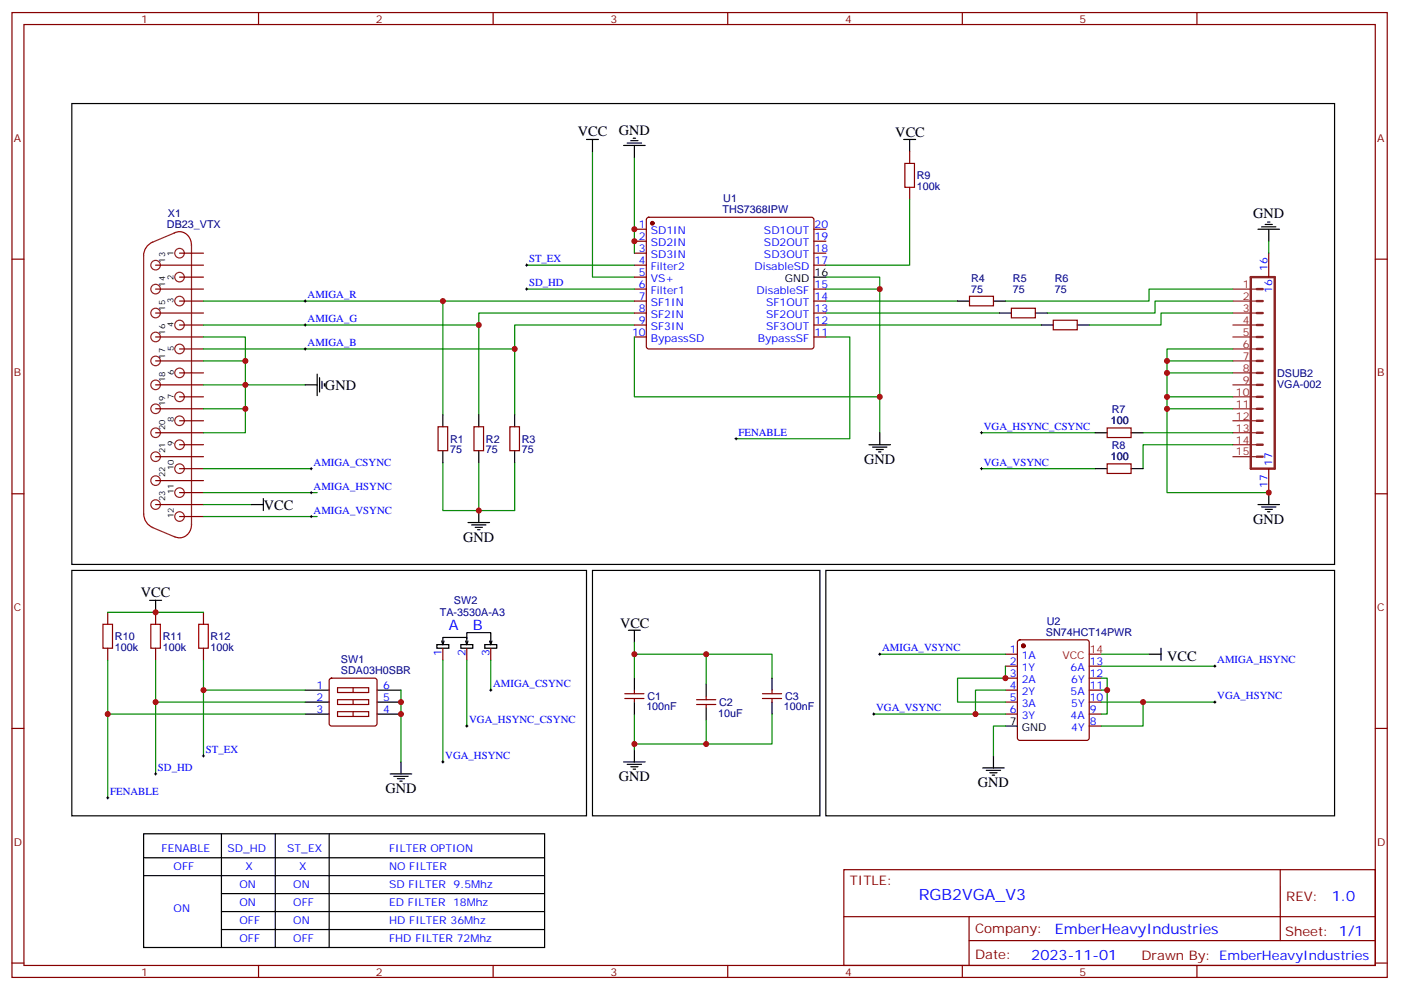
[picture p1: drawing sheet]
<svg xmlns="http://www.w3.org/2000/svg" width="413mm" height="292mm" viewBox="0 0 413 292" stroke-linecap="round" stroke-linejoin="round" font-family="sans-serif">
<g fill="none" stroke="#870000" stroke-width=".35">
<path d="M3.5 3.7h405.4v284.3h-405.4zM7.1 7.2h398.2v277.3h-398.2zM76.2 3.7v3.5M145.3 3.7v3.5M214.5 3.7v3.5M283.6 3.7v3.5M352.8 3.7v3.5M268.1 44.6v3.6M268.1 55.2v3.5M3.5 76.4h3.6M45.9 78.1h14.1M52.9 74.6h7.1"/>
<path d="M187 74.6h3.5M187 78.1h3.5M187 67.6h3.5M187 71.1h3.5M190.7 64.2l.5-.2h48l.5 .2 .2 .5v37.4l-.2 .5-.5 .2h-48l-.5-.2-.2-.5v-37.4zM239.9 74.6h3.5M239.9 78.1h3.5M239.9 67.6h3.5M239.9 71.1h3.5M373.9 74.6v7.1M405.3 76.4h3.6M45.9 85.2h14.1"/>
<path d="M45.9 92.3h14.1M45.9 99.3h14.1M52.9 81.7h7.1M52.9 88.7h7.1M52.9 95.8h7.1M187 81.7h3.5M187 88.7h3.5M187 95.8h3.5M187 85.2h3.5M187 92.3h3.5M187 99.3h3.5M239.9 88.7h3.5"/>
<path d="M239.9 95.8h3.5M239.9 85.2h3.5M239.9 92.3h3.5M239.9 99.3h3.5M285.8 87.3h7v2.8h-7zM298.1 90.8h7.1v2.9h-7.1zM310.4 94.4h7.1v2.8h-7.1zM45.9 106.4h14.1M45.9 113.4h14.1M52.9 102.8h7.1M52.9 109.9h7.1M52.9 116.9h7.1"/>
<path d="M45.9 120.5h14.1M45.9 127.5h14.1M45.9 134.6h14.1M52.9 124h7.1M52.9 131.1h7.1M52.9 138.1h7.1M129.1 125.8h2.8v7h-2.8zM139.7 125.8h2.8v7h-2.8zM150.3 125.8h2.8v7h-2.8zM326.3 126.1h7.1v2.8h-7.1zM326.3 136.7h7.1v2.8h-7.1zM373.9 138.1v7.1"/>
<path d="M3.5 145.5h3.6M45.9 141.6h14.1M45.9 148.7h14.1M52.9 145.2h7.1M52.9 152.2h7.1M405.3 145.5h3.6M31.7 180.4v3.6M31.7 191v3.6M45.9 180.4v3.6M45.9 191v3.6M60 180.4v3.6M60 191v3.6"/>
<path d="M130.5 191v3.6M137.6 191v3.6M144.6 191v3.6M296.3 192.8h3.6M296.3 196.3h3.6M296.3 199.8h3.6M300.1 188.8l.5-.2h19.7l.5 .2 .2 .5v28.2l-.2 .5-.5 .2h-19.7l-.5-.2-.2-.5v-28.2zM321 196.3h3.6M321 199.8h3.6M3.5 214.7h3.6M97.2 200.1l.5-.3h12.7l.5 .3 .2 .5v12.7l-.2 .5-.5 .2h-12.7l-.5-.3-.2-.4v-12.7zM99.5 206.2h9.2v1.4h-9.2z"/>
<path d="M99.5 202.7h9.2v1.4h-9.2zM99.5 209.7h9.2v1.4h-9.2zM104.1 202.7v1.4M104.1 206.2v1.4M104.1 209.7v1.4M184.1 205.8h5.7M184.1 204.4h5.7M187 203.4v1M187 205.8v1.1M205.3 207.6h5.7M205.3 206.2h5.7M208.1 205.1v1.1"/>
<path d="M208.1 207.6v1.1M224.7 205.8h5.7M224.7 204.4h5.7M227.5 203.4v1M227.5 205.8v1.1M296.3 203.4h3.6M296.3 206.9h3.6M296.3 210.4h3.6M321 203.4h3.6M321 206.9h3.6M321 210.4h3.6M321 214h3.6"/>
<path d="M405.3 214.7h3.6M248.7 256.3h156.6v28.2h-156.6zM377.3 256.3v20.9M248.7 270.1h156.5M285.6 277.2h119.6M285.6 270.1v14.2M3.5 283.8h3.6M76.2 284.5v3.5M145.3 284.5v3.5M214.5 284.5v3.5M283.6 284.5v3.5M352.8 284.5v3.5"/>
<path d="M405.3 283.8h3.6"/>
</g>
<path d="M45.1 71.3a4.4 4.4 0 0 0-2.8 4.1M51.3 68.7a3.5 3.5 0 0 1 3.7 .3 3.5 3.5 0 0 1 1.4 3.4M42.4 151.4a4.4 4.4 0 0 0 2.7 4.1M56.4 154.4a3.6 3.6 0 0 1-5.1 3.7" fill="none" stroke="#900" stroke-width=".35"/>
<g fill="none" stroke="#8c2424" stroke-width=".35">
<path d="M42.3 75.3v76.2M51.5 68.6l-6.7 2.8M56.4 72.1v82.6M363.4 85.2h7M363.4 88.7h7M363.4 92.3h7M363.4 95.8h7M363.4 99.3h7M363.4 102.8h7M363.4 106.4h7M363.4 109.9h7M363.4 113.4h7"/>
<path d="M363.4 116.9h7M363.4 120.5h7M363.4 124h7M363.4 127.5h7M363.4 131.1h7M363.4 134.6h7M44.8 155.4l6.7 2.8"/>
<circle cx="45.9" cy="78.1" r="1.41"/>
<circle cx="52.9" cy="74.6" r="1.41"/>
<circle cx="45.9" cy="99.3" r="1.41"/>
<circle cx="45.9" cy="85.2" r="1.41"/>
<circle cx="45.9" cy="92.3" r="1.41"/>
<circle cx="52.9" cy="95.8" r="1.41"/>
<circle cx="52.9" cy="81.7" r="1.41"/>
<circle cx="52.9" cy="88.7" r="1.41"/>
<circle cx="45.9" cy="106.4" r="1.41"/>
<circle cx="45.9" cy="113.4" r="1.41"/>
<circle cx="52.9" cy="109.9" r="1.41"/>
<circle cx="52.9" cy="102.8" r="1.41"/>
<circle cx="52.9" cy="116.9" r="1.41"/>
<circle cx="45.9" cy="127.5" r="1.41"/>
<circle cx="45.9" cy="120.5" r="1.41"/>
<circle cx="45.9" cy="134.6" r="1.41"/>
<circle cx="52.9" cy="131.1" r="1.41"/>
<circle cx="52.9" cy="124" r="1.41"/>
<circle cx="52.9" cy="138.1" r="1.41"/>
<circle cx="45.9" cy="141.6" r="1.41"/>
<circle cx="45.9" cy="148.7" r="1.41"/>
<circle cx="52.9" cy="152.2" r="1.41"/>
<circle cx="52.9" cy="145.2" r="1.41"/>
</g>
<g fill="none" stroke="#008700" stroke-width=".35">
<path d="M174.6 44.6v37.1h12.4M187 46.4v28.2M268.1 58.7v19.4h-24.7M155.2 78.1h31.8M373.9 71.1v3.5M60 88.7h127M60 99.3h12.3v7.1M130.5 88.7v33.5M141.1 95.8v26.4M155.2 85.2h31.8M187 92.3h-45.9v3.5h-81.1M187 95.8h-35.3v7h-91.7"/>
<path d="M187 99.3v17.6h72.3M243.4 85.2h15.9v42.3M243.4 81.7h15.9v3.5M243.4 99.3h7.1v30h-33.5M243.4 88.7h38.8M243.4 92.3h51.2M243.4 95.8h63.5M363.4 85.2h-24.7v3.5h-42.4M363.4 88.7h-23v3.6h-31.7M363.4 92.3h-21.2v3.5h-21.2M60 106.4h12.3v7h-12.3M90 113.4h-17.7v7.1h-12.3"/>
<path d="M151.7 102.8v19.4M344 106.4v3.5h19.4M344 109.9v7h19.4M344 116.9v3.6h19.4M363.4 102.8h-19.4v3.6h19.4M60 138.1h31.7M72.3 120.5v7h-12.3M130.5 136.3v14.2h21.2v-14.2M141.1 136.3v14.2M289.3 127.5h33.5M289.3 138.1h33.5M336.9 127.5h26.5"/>
<path d="M344 120.5v24.7h29.9M363.4 131.1h-26.5v7M60 145.2h33.5M60 152.2h33.5M60 148.7h14.1M31.7 194.6v15.8h58.3M31.7 180.4h28.3M45.9 194.6v12.3h44.1M60 194.6v8.8h30M130.5 194.6v29.9M137.6 194.6v19.4M144.6 194.6v8.8"/>
<path d="M187 192.8h21.1v8.8M187 189.3v10.5M208.1 192.8h19.4v7M259.3 192.8h37M296.3 196.3v3.5h-14.1v7.1h14.1M324.6 199.8h1.7v3.6h-1.7M324.6 192.8h14.1M324.6 196.3h33.5M31.7 210.4v24.7M45.9 206.9v21.2M60 203.4v19.4M118.2 203.4v21.1"/>
<path d="M187 210.4v10.6M208.1 212.2v7.1h-21.1M227.5 210.4v8.9h-19.4M257.5 210.4h30M296.3 203.4h-8.8v7h8.8M296.3 214h-3.5v8.8M324.6 206.9h33.5M326.3 203.4v7h-1.7M336.9 206.9v7.1h-12.3"/>
</g>
<g fill="none" stroke="#000" stroke-width=".29">
<path d="M154.9 78.1h.7M155.2 77.8v.7M89.6 88.7h.7M89.6 95.8h.7M90 88.4v.7M90 95.4v.7M154.9 85.2h.7M155.2 84.8v.7M89.6 102.8h.7M90 102.5v.7M91.4 138.1h.7M91.7 137.8v.7"/>
<path d="M216.6 129.3h.7M217 128.9v.7M288.9 127.5h.7M288.9 138.1h.7M289.3 127.2v.7M289.3 137.8v.7M91.4 145.2h.7M91.4 152.2h.7M91.7 144.8v.7M91.7 151.9v.7M258.9 192.8h.7M259.3 192.4v.7"/>
<path d="M357.7 196.3h.7M358.1 196v.7M137.2 214h.7M137.6 213.6v.7M144.3 203.4h.7M144.6 203v.7M257.2 210.4h.7M257.5 210.1v.7M357.7 206.9h.7M358.1 206.6v.7M31.4 235.1h.7M31.7 234.8v.7"/>
<path d="M45.5 228.1h.7M45.9 227.7v.7M59.6 222.8h.7M60 222.4v.7M130.2 224.5h.7M130.5 224.2v.7"/>
</g>
<g fill="none" stroke="#000" stroke-width=".35">
<path d="M21.2 30.5h372.1v135.8h-372.1zM172.9 41.1h3.5M174.6 41.1v3.5M183.8 42.9h6.3M184.9 42.2h4.2M185.9 41.5h2.1M186.6 40.7h.7M187 42.9v3.5M266.3 41.1h3.6M268.1 41.1v3.5M370.8 67.6h6.3M371.8 66.9h4.3"/>
<path d="M372.9 66.1h2.1M373.6 65.4h.7M373.9 67.6v3.5M239.9 81.7h3.5M282.2 88.7h3.6M292.8 88.7h3.5M294.6 92.3h3.5M305.2 92.3h3.5M306.9 95.8h3.5M317.5 95.8h3.5M90 113.4h3.5M93.5 110.2v6.4"/>
<path d="M94.2 111.3v4.2M94.9 112.4v2.1M95.6 113.1v.7M130.5 122.2v3.6M130.5 132.8v3.5M141.1 122.2v3.6M141.1 132.8v3.5M151.7 122.2v3.6M151.7 132.8v3.5M256.1 131.1h6.4M257.2 131.8h4.2M258.2 132.5h2.1"/>
<path d="M258.9 133.2h.7M259.3 127.5v3.6M322.8 127.5h3.5M322.8 138.1h3.5M333.4 127.5h3.5M333.4 138.1h3.5M74.1 148.7h3.5M77.6 146.9v3.6M137.9 154h6.4M139 154.7h4.2M140.1 155.4h2.1M140.8 156.1h.7"/>
<path d="M141.1 150.5v3.5M370.8 148.7h6.3M371.8 149.4h4.3M372.9 150.1h2.1M373.6 150.8h.7M373.9 145.2v3.5M21.2 168.1h151.7v72.3h-151.7zM44.1 176.9h3.5M45.9 176.9v3.5M174.6 168.1h67.1v72.3h-67.1zM243.4 168.1h149.9v72.3h-149.9zM128.8 190h3.5v1h-3.5z"/>
<path d="M130.2 188.9l.3 1.1M130.5 190v-2.1h7.1v2.1M130.9 188.9l-.4 1.1M135.8 190h3.5v1h-3.5zM137.2 188.9l.4 1.1M137.6 188.2v-1.8h7v3.6M137.9 188.9l-.3 1.1M142.9 190h3.5v1h-3.5zM144.3 188.9l.3 1.1M145 188.9l-.4 1.1M185.2 185.7h3.5M187 185.7v3.6"/>
<path d="M187 199.8v3.6M227.5 199.8v3.6M338.7 192.8h3.5M342.2 191v3.6M90 203.4h7M90 206.9h7M90 210.4h7M111.1 203.4h7.1M111.1 206.9h7.1M111.1 210.4h7.1M187 206.9v3.5M208.1 201.6v3.5"/>
<path d="M208.1 208.7v3.5M227.5 206.9v3.5M296.3 214h3.6M115 228.1h6.4M116.1 228.8h4.2M117.1 229.5h2.1M117.8 230.2h.7M118.2 224.5v3.6M183.8 224.5h6.3M184.9 225.2h4.2M185.9 226h2.1M186.6 226.7h.7"/>
<path d="M187 221v3.5M289.6 226.3h6.4M290.7 227h4.2M291.7 227.7h2.2M292.5 228.4h.7M292.8 222.8v3.5M42.3 245.7h118.2v33.5h-118.2zM42.3 252.8h118.2M42.3 258.1h118.2M65.3 245.7v33.5M81.1 245.7v33.5M97 245.7v33.5"/>
<path d="M65.3 263.3h95.2M65.3 268.6h95.2M65.3 273.9h95.2"/>
</g>
<g fill="#870000" stroke="#870000" stroke-width=".35">
<circle cx="301.6" cy="190.3" r=".53"/>
<circle cx="192.3" cy="65.8" r=".53"/>
</g>
<path d="M321 192.8h3.6" fill="none" stroke="#f00" stroke-width=".35"/>
<g fill="none" stroke="#8c2424" stroke-width=".71">
<path d="M368.7 81.7h7v56.4h-7zM370.4 92.3h1.8M370.4 88.7h1.8M370.4 85.2h1.8M370.4 99.3h1.8M370.4 95.8h1.8M370.4 109.9h1.8M370.4 106.4h1.8M370.4 102.8h1.8M370.4 116.9h1.8M370.4 113.4h1.8M370.4 127.5h1.8"/>
<path d="M370.4 124h1.8M370.4 120.5h1.8M370.4 134.6h1.8M370.4 131.1h1.8"/>
</g>
<path d="M266.7 48.2h2.8v7h-2.8zM30.3 184h2.9v7h-2.9zM44.4 184h2.9v7h-2.9zM58.6 184h2.8v7h-2.8z" fill="none" stroke="#a10000" stroke-width=".35"/>
<g fill="#c00">
<circle cx="72.3" cy="113.4" r=".88"/>
<circle cx="72.3" cy="120.5" r=".88"/>
<circle cx="187" cy="192.8" r=".88"/>
<circle cx="187" cy="219.3" r=".88"/>
<circle cx="208.1" cy="219.3" r=".88"/>
<circle cx="208.1" cy="192.8" r=".88"/>
<circle cx="141.1" cy="95.8" r=".88"/>
<circle cx="296.3" cy="199.8" r=".88"/>
<circle cx="326.3" cy="203.4" r=".88"/>
<circle cx="336.9" cy="206.9" r=".88"/>
<circle cx="130.5" cy="88.7" r=".88"/>
<circle cx="151.7" cy="102.8" r=".88"/>
<circle cx="344" cy="106.4" r=".88"/>
<circle cx="344" cy="109.9" r=".88"/>
<circle cx="344" cy="116.9" r=".88"/>
<circle cx="373.9" cy="145.2" r=".88"/>
<circle cx="344" cy="120.5" r=".88"/>
<circle cx="72.3" cy="106.4" r=".88"/>
<circle cx="287.5" cy="210.4" r=".88"/>
<circle cx="259.3" cy="85.2" r=".88"/>
<circle cx="259.3" cy="116.9" r=".88"/>
<circle cx="187" cy="71.1" r=".88"/>
<circle cx="187" cy="67.6" r=".88"/>
<circle cx="45.9" cy="180.4" r=".88"/>
<circle cx="118.2" cy="206.9" r=".88"/>
<circle cx="118.2" cy="210.4" r=".88"/>
<circle cx="31.8" cy="210.4" r=".88"/>
<circle cx="45.9" cy="206.9" r=".88"/>
<circle cx="60" cy="203.4" r=".88"/>
<circle cx="141.1" cy="150.5" r=".88"/>
</g>
<text font-size="4.6" fill="#00f" x="270.8" y="265.3">RGB2VGA_V3</text>
<g font-size="4.2">
<text x="170.3" y="40">VCC</text>
<text x="182.4" y="39.7">GND</text>
<text x="263.9" y="40.4">VCC</text>
<text x="369.4" y="64.2">GND</text>
<text x="95.8" y="114.9">GND</text>
<text x="254.7" y="136.7">GND</text>
<text x="77.8" y="150.2">VCC</text>
<text x="369.4" y="154.3">GND</text>
<text x="136.5" y="159.6">GND</text>
<text x="41.5" y="175.9">VCC</text>
<text x="182.7" y="185">VCC</text>
<text x="344" y="194.7">VCC</text>
<text x="113.6" y="233.7">GND</text>
<text x="182.4" y="230.2">GND</text>
<text x="288.2" y="232">GND</text>
</g>
<g font-size="4.2" fill="#00f">
<text x="132.3" y="185.7">A</text>
<text x="139.3" y="185.7">B</text>
<text x="392.5" y="265.6">1.0</text>
<text x="310.9" y="275.1">EmberHeavyIndustries</text>
<text x="304" y="282.9">2023-11-01</text>
</g>
<g font-size="3.9" fill="#800">
<text x="250.5" y="260.9">TITLE:</text>
<text x="379.1" y="265.6">REV:</text>
<text x="287.4" y="275.1">Company:</text>
<text x="378.7" y="275.7">Sheet: 1/1</text>
<text x="287.4" y="282.8">Date:</text>
<text x="336.4" y="282.8">Drawn By: EmberHeavyIndustries</text>
</g>
<g font-size="3.2" fill="#800">
<text x="41.6" y="6.7">1</text>
<text x="110.8" y="6.7">2</text>
<text x="179.9" y="6.7">3</text>
<text x="249.1" y="6.7">4</text>
<text x="318.2" y="6.7">5</text>
<text x="4.1" y="41.8">A</text>
<text x="405.9" y="41.8">A</text>
<text x="4.1" y="110.9">B</text>
<text x="405.9" y="110.9">B</text>
<text x="4.1" y="180.1">C</text>
<text x="405.9" y="180.1">C</text>
<text x="4.1" y="249.2">D</text>
<text x="405.9" y="249.2">D</text>
<text x="41.6" y="287.5">1</text>
<text x="110.8" y="287.5">2</text>
<text x="179.9" y="287.5">3</text>
<text x="249.1" y="287.5">4</text>
<text x="318.2" y="287.5">5</text>
</g>
<g font-size="3.2" fill="#000080">
<text x="270.2" y="52.8">R9</text>
<text x="213.2" y="59.6">U1</text>
<text x="270.2" y="56">100k</text>
<text x="49.5" y="63.9">X1</text>
<text x="212.9" y="62.9">THS7368IPW</text>
<text x="49.2" y="67.2">DB23_VTX</text>
<text x="286.2" y="83.2">R4</text>
<text x="298.6" y="83.2">R5</text>
<text x="310.9" y="83.2">R6</text>
<text x="286.2" y="86.3">75</text>
<text x="298.6" y="86.3">75</text>
<text x="310.9" y="86.3">75</text>
<text x="376.4" y="111">DSUB2</text>
<text x="376.4" y="114.2">VGA-002</text>
<text x="327.5" y="125.1">100</text>
<text x="327.7" y="121.8">R7</text>
<text x="132.6" y="130.4">R1</text>
<text x="143.2" y="130.4">R2</text>
<text x="153.8" y="130.4">R3</text>
<text x="132.6" y="133.6">75</text>
<text x="143.2" y="133.6">75</text>
<text x="153.8" y="133.6">75</text>
<text x="327.5" y="135.6">100</text>
<text x="327.7" y="132.4">R8</text>
<text x="133.8" y="178.1">SW2</text>
<text x="129.6" y="181.6">TA-3530A-A3</text>
<text x="308.6" y="184.2">U2</text>
<text x="33.9" y="191.8">100k</text>
<text x="33.9" y="188.6">R10</text>
<text x="48" y="191.8">100k</text>
<text x="48" y="188.6">R11</text>
<text x="62.1" y="191.8">100k</text>
<text x="62.1" y="188.6">R12</text>
<text x="308.3" y="187.5">SN74HCT14PWR</text>
<text x="100.5" y="195.4">SW1</text>
<text x="100.5" y="198.6">SDA03H0SBR</text>
<text x="190.5" y="209.4">100nF</text>
<text x="190.9" y="206.2">C1</text>
<text x="211.9" y="208">C2</text>
<text x="231.1" y="209.4">100nF</text>
<text x="231.4" y="206.2">C3</text>
<text x="211.7" y="211.3">10uF</text>
</g>
<g font-size="3.2" fill="#00f">
<text x="188.3" y="67.2">1</text>
<text x="188.3" y="70.7">2</text>
<text x="191.8" y="69">SD1IN</text>
<text x="225.2" y="69">SD1OUT</text>
<text x="240.1" y="70.7">19</text>
<text x="240.1" y="67.2">20</text>
<text x="155.9" y="77.3">ST_EX</text>
<text x="188.3" y="74.3">3</text>
<text x="188.3" y="77.8">4</text>
<text x="191.8" y="72.5">SD2IN</text>
<text x="191.8" y="76">SD3IN</text>
<text x="225.2" y="76">SD3OUT</text>
<text x="225.2" y="72.5">SD2OUT</text>
<text x="240.1" y="77.8">17</text>
<text x="240.1" y="74.3">18</text>
<text x="188.3" y="81.3">5</text>
<text x="191.8" y="79.6">Filter2</text>
<text x="191.8" y="83.1">VS+</text>
<text x="222.4" y="79.6">DisableSD</text>
<text x="373.6" y="79.9" transform="rotate(-90 373.6 79.9)">16</text>
<text x="90.7" y="87.8">AMIGA_R</text>
<text x="155.9" y="84.3">SD_HD</text>
<text x="188.3" y="84.8">6</text>
<text x="188.3" y="88.4">7</text>
<text x="191.8" y="86.6">Filter1</text>
<text x="223" y="86.6">DisableSF</text>
<text x="240.1" y="88.4">14</text>
<text x="240.1" y="84.8">15</text>
<text x="375" y="86.4" transform="rotate(-90 375 86.4)">16</text>
<text x="90.7" y="94.9">AMIGA_G</text>
<text x="188.3" y="91.9">8</text>
<text x="188.3" y="95.4">9</text>
<text x="191.8" y="90.1">SF1IN</text>
<text x="191.8" y="93.7">SF2IN</text>
<text x="225.8" y="93.7">SF2OUT</text>
<text x="225.8" y="90.1">SF1OUT</text>
<text x="240.1" y="95.4">12</text>
<text x="240.1" y="91.9">13</text>
<text x="90.7" y="102">AMIGA_B</text>
<text x="186.3" y="99">10</text>
<text x="191.8" y="97.2">SF3IN</text>
<text x="191.8" y="100.7">BypassSD</text>
<text x="223.4" y="100.7">BypassSF</text>
<text x="225.8" y="97.2">SF3OUT</text>
<text x="240.1" y="99">11</text>
<text x="217.7" y="128.4">FENABLE</text>
<text x="290" y="126.6">VGA_HSYNC_CSYNC</text>
<text x="92.4" y="137.2">AMIGA_CSYNC</text>
<text x="290" y="137.2">VGA_VSYNC</text>
<text x="375" y="137.4" transform="rotate(-90 375 137.4)">17</text>
<text x="373.6" y="143.9" transform="rotate(-90 373.6 143.9)">17</text>
<text x="92.4" y="144.3">AMIGA_HSYNC</text>
<text x="92.4" y="151.3">AMIGA_VSYNC</text>
<text x="260" y="191.9">AMIGA_VSYNC</text>
<text x="130.2" y="193.2" transform="rotate(-90 130.2 193.2)">1</text>
<text x="137.2" y="193.2" transform="rotate(-90 137.2 193.2)">2</text>
<text x="144.3" y="193.2" transform="rotate(-90 144.3 193.2)">3</text>
<text x="297.7" y="192.4">1</text>
<text x="297.7" y="196">2</text>
<text x="301.2" y="194.2">1A</text>
<text x="301.2" y="197.7">1Y</text>
<text x="315.5" y="197.7">6A</text>
<text x="321.2" y="196">13</text>
<text x="358.8" y="195.4">AMIGA_HSYNC</text>
<text x="93.2" y="203">1</text>
<text x="112.9" y="203">6</text>
<text x="145.3" y="202.5">AMIGA_CSYNC</text>
<text x="297.7" y="199.5">3</text>
<text x="297.7" y="203">4</text>
<text x="301.2" y="201.3">2A</text>
<text x="315.8" y="201.3">6Y</text>
<text x="321.2" y="203">11</text>
<text x="321.2" y="199.5">12</text>
<text x="93.2" y="206.6">2</text>
<text x="112.9" y="206.6">5</text>
<text x="258.2" y="209.6">VGA_VSYNC</text>
<text x="297.7" y="206.6">5</text>
<text x="301.2" y="204.8">2Y</text>
<text x="301.2" y="208.3">3A</text>
<text x="315.5" y="204.8">5A</text>
<text x="315.8" y="208.3">5Y</text>
<text x="321.2" y="206.6">10</text>
<text x="358.8" y="206">VGA_HSYNC</text>
<text x="93.2" y="210.1">3</text>
<text x="112.9" y="210.1">4</text>
<text x="138.3" y="213.1">VGA_HSYNC_CSYNC</text>
<text x="297.7" y="210.1">6</text>
<text x="301.2" y="211.8">3Y</text>
<text x="315.5" y="211.8">4A</text>
<text x="315.8" y="215.4">4Y</text>
<text x="321.2" y="213.6">8</text>
<text x="321.2" y="210.1">9</text>
<text x="60.7" y="221.9">ST_EX</text>
<text x="46.6" y="227.2">SD_HD</text>
<text x="131.2" y="223.7">VGA_HSYNC</text>
<text x="32.5" y="234.2">FENABLE</text>
<text x="47.6" y="251">FENABLE</text>
<text x="67" y="251">SD_HD</text>
<text x="84.7" y="251">ST_EX</text>
<text x="114.7" y="251">FILTER OPTION</text>
<text x="51.2" y="256.3">OFF</text>
<text x="72.3" y="256.3">X</text>
<text x="88.2" y="256.3">X</text>
<text x="114.7" y="256.3">NO FILTER</text>
<text x="70.6" y="261.6">ON</text>
<text x="86.4" y="261.6">ON</text>
<text x="114.7" y="261.6">SD FILTER</text>
<text x="133.7" y="261.6">9.5Mhz</text>
<text x="51.2" y="268.6">ON</text>
<text x="70.6" y="266.9">ON</text>
<text x="86.4" y="266.9">OFF</text>
<text x="114.7" y="266.9">ED FILTER</text>
<text x="133.5" y="266.9">18Mhz</text>
<text x="70.6" y="272.2">OFF</text>
<text x="86.4" y="272.2">ON</text>
<text x="114.7" y="272.2">HD FILTER 36Mhz</text>
<text x="70.6" y="277.5">OFF</text>
<text x="86.4" y="277.5">OFF</text>
<text x="114.7" y="277.5">FHD FILTER 72Mhz</text>
</g>
<g font-size="3.2">
<text x="231.3" y="83.1">GND</text>
<text x="240.1" y="81.3">16</text>
<text x="297.7" y="213.6">7</text>
<text x="301.2" y="215.4">GND</text>
</g>
<g font-size="3.2" fill="#8d2323">
<text x="366.3" y="84.8">1</text>
<text x="366.3" y="88.4">2</text>
<text x="366.3" y="91.9">3</text>
<text x="366.3" y="95.4">4</text>
<text x="366.3" y="99">5</text>
<text x="366.3" y="102.5">6</text>
<text x="366.3" y="106">7</text>
<text x="366.3" y="109.5">8</text>
<text x="366.3" y="113.1">9</text>
<text x="364.3" y="116.6">10</text>
<text x="364.3" y="120.1">11</text>
<text x="364.3" y="123.6">12</text>
<text x="364.3" y="127.2">13</text>
<text x="364.3" y="130.7">14</text>
<text x="364.3" y="134.2">15</text>
</g>
<g font-size="3.2" fill="#f00">
<text x="313.1" y="194.2">VCC</text>
<text x="321.2" y="192.4">14</text>
</g>
<g font-size="2.5">
<text x="48.7" y="77.4" transform="rotate(-90 48.7 77.4)">13</text>
<text x="51.2" y="75.3" transform="rotate(-90 51.2 75.3)">1</text>
<text x="51.2" y="82.4" transform="rotate(-90 51.2 82.4)">2</text>
<text x="48.7" y="84.5" transform="rotate(-90 48.7 84.5)">14</text>
<text x="51.2" y="89.4" transform="rotate(-90 51.2 89.4)">3</text>
<text x="48.7" y="91.5" transform="rotate(-90 48.7 91.5)">15</text>
<text x="48.7" y="98.6" transform="rotate(-90 48.7 98.6)">16</text>
<text x="51.2" y="96.5" transform="rotate(-90 51.2 96.5)">4</text>
<text x="48.7" y="105.7" transform="rotate(-90 48.7 105.7)">17</text>
<text x="51.2" y="103.3" transform="rotate(-90 51.2 103.3)">5</text>
<text x="48.7" y="112.7" transform="rotate(-90 48.7 112.7)">18</text>
<text x="51.2" y="110.4" transform="rotate(-90 51.2 110.4)">6</text>
<text x="48.7" y="119.8" transform="rotate(-90 48.7 119.8)">19</text>
<text x="51.2" y="117.4" transform="rotate(-90 51.2 117.4)">7</text>
<text x="51.2" y="124.5" transform="rotate(-90 51.2 124.5)">8</text>
<text x="48.7" y="126.8" transform="rotate(-90 48.7 126.8)">20</text>
<text x="51.2" y="131.6" transform="rotate(-90 51.2 131.6)">9</text>
<text x="48.7" y="133.5" transform="rotate(-90 48.7 133.5)">21</text>
<text x="48.7" y="140.6" transform="rotate(-90 48.7 140.6)">22</text>
<text x="51.2" y="138.6" transform="rotate(-90 51.2 138.6)">10</text>
<text x="48.7" y="147.6" transform="rotate(-90 48.7 147.6)">23</text>
<text x="51.2" y="145.7" transform="rotate(-90 51.2 145.7)">11</text>
<text x="51.2" y="152.7" transform="rotate(-90 51.2 152.7)">12</text>
</g>
</svg>
